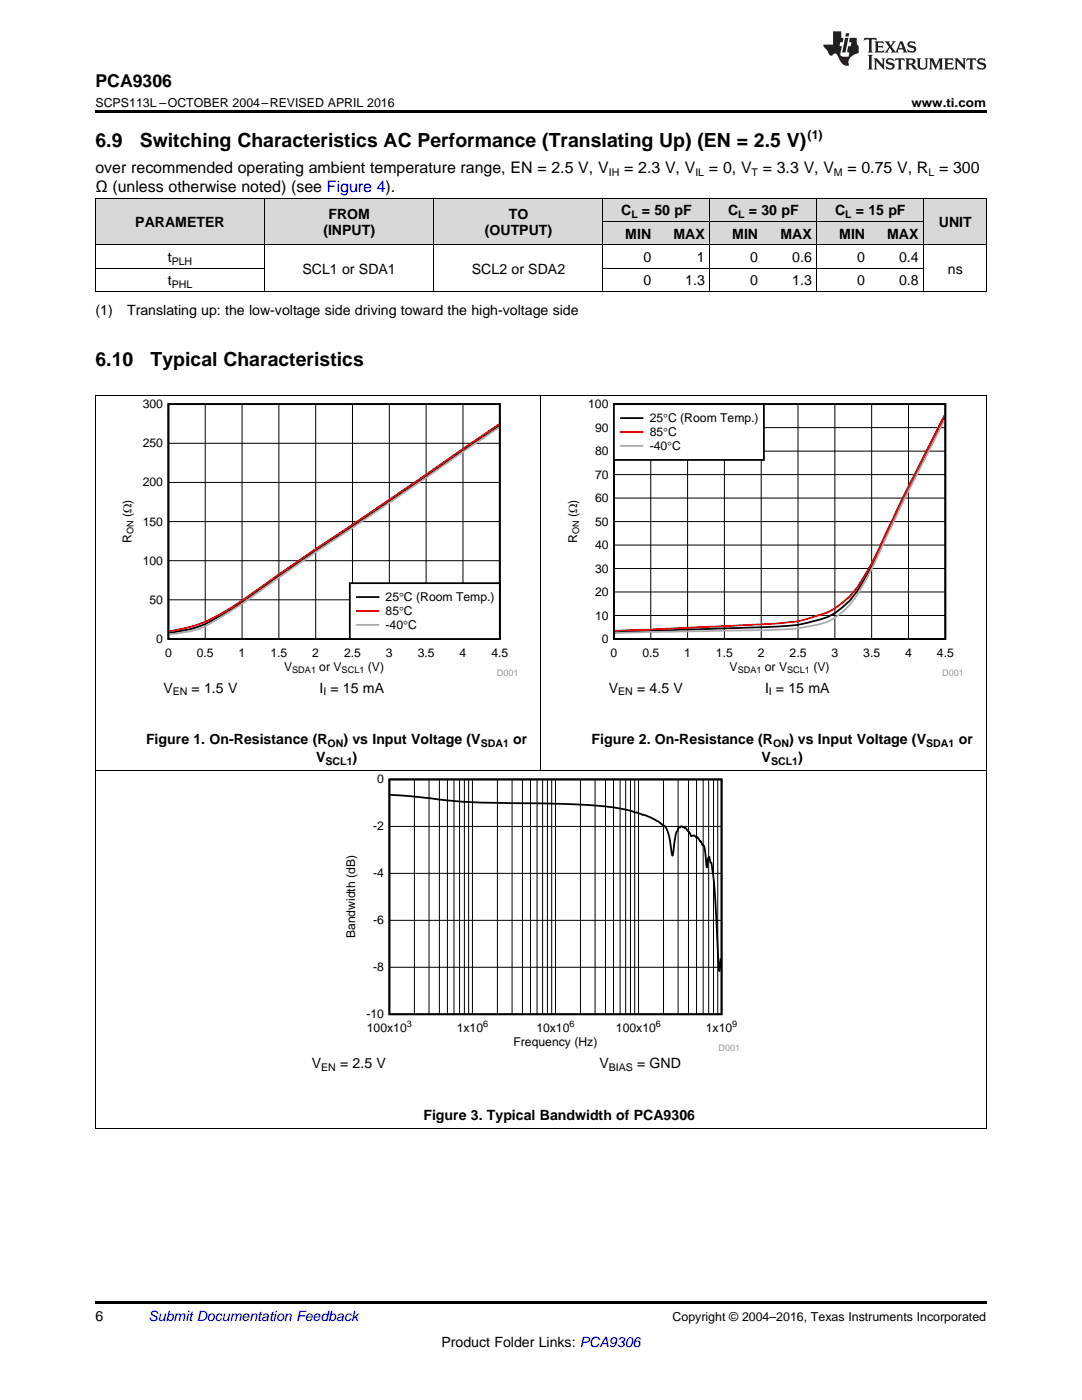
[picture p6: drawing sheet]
<svg xmlns="http://www.w3.org/2000/svg" width="216mm" height="279mm" viewBox="0 0 216 279" stroke-linecap="round" stroke-linejoin="round" font-family="sans-serif">
<g fill="#d8d8d8">
<path d="M19 39.6h33.8v9.3h-33.8z"/>
<path d="M52.8 39.6h33.8v9.3h-33.8z"/>
<path d="M86.6 39.6h33.8v9.3h-33.8z"/>
<path d="M184.4 39.6h12.4v9.3h-12.4z"/>
<path d="M120.4 44.2h10.7v4.7h-10.7z"/>
<path d="M131.1 44.2h10.6v4.7h-10.6z"/>
<path d="M141.7 44.2h10.7v4.7h-10.7z"/>
<path d="M152.4 44.2h10.7v4.7h-10.7z"/>
<path d="M163.1 44.2h10.6v4.7h-10.6z"/>
<path d="M173.7 44.2h10.7v4.7h-10.7z"/>
<path d="M120.4 39.6h10.7v4.6h-10.7z"/>
<path d="M131.1 39.6h10.6v4.6h-10.6z"/>
<path d="M141.7 39.6h10.7v4.6h-10.7z"/>
<path d="M152.4 39.6h10.7v4.6h-10.7z"/>
<path d="M163.1 39.6h10.6v4.6h-10.6z"/>
<path d="M173.7 39.6h10.7v4.6h-10.7z"/>
</g>
<path d="M19 259.7h177.8v.5h-177.8z" fill="#000"/>
<path d="M19.1 153.8v71.4M196.8 153.8v71.4M19 225.2h177.8" fill="none" stroke="#000" stroke-width=".2"/>
<path d="M68.5 154.6h78.9v55.3h-78.9z" fill-rule="evenodd" fill="#fff"/>
<path d="M77.7 155.6h66.3v46.8h-66.3zM77.9 158.6l4.6 .3 9.6 1.1 22.9 .5 5.5 .4 4.2 .6 1.6 .4 .4 .3h.5l2.4 .8 1.7 .9 1.3 .9 .4 .5 .4 1.1 .8 4.4 .6-3.9a1.24 1.24 0 0 1 .4-1.2l.3-.6 .2 .1 .2-.3h.2l.7 .3 .9 1.1 .2 .6 .2-.1a.62 .62 0 0 1 .9 .4l.2-.2 .5 .9 .2 .1 .3 .7h.2a15.8 15.8 0 0 1 .6 4.4l.3-1.6 .2-.5 .3 1.1h.2l.5 4.3 1 17.4 .3-2.5" fill="none" stroke="#000" stroke-width=".35"/>
<g fill="none" stroke="#000" stroke-width=".2">
<path d="M19.1 79v74.8M107.9 79v74.8M196.8 79v74.8M19 153.8h177.8M82.7 155.6v46.8M85.6 155.6v46.8M87.7 155.6v46.8M89.3 155.6v46.8M90.6 155.6v46.8M91.7 155.6v46.8M92.7 155.6v46.8M93.5 155.6v46.8"/>
<path d="M94.3 155.6v46.8M99.3 155.6v46.8M102.2 155.6v46.8M104.2 155.6v46.8M105.8 155.6v46.8M107.2 155.6v46.8M108.3 155.6v46.8M109.2 155.6v46.8M110.1 155.6v46.8M110.8 155.6v46.8M115.8 155.6v46.8M118.7 155.6v46.8"/>
<path d="M120.8 155.6v46.8M122.4 155.6v46.8M123.7 155.6v46.8M124.8 155.6v46.8M125.8 155.6v46.8M126.6 155.6v46.8M127.4 155.6v46.8M132.4 155.6v46.8M135.3 155.6v46.8M137.4 155.6v46.8M139 155.6v46.8M140.3 155.6v46.8"/>
<path d="M141.4 155.6v46.8M142.4 155.6v46.8M143.2 155.6v46.8M77.7 174.3h66.3M77.7 164.9h66.3M77.7 193h66.3M77.7 183.7h66.3"/>
</g>
<path d="M23.9 79.8h79.2v55.2h-79.2z" fill-rule="evenodd" fill="#fff"/>
<path d="M33.6 80.7h66.1v46.8h-66.1zM99.6 85l-21.9 15-14.7 9.9-14.7 10.3-2.9 1.9a22.4 22.4 0 0 1-11.6 4.1" fill="none" stroke="#000" stroke-width=".35"/>
<g fill="none" stroke="#000" stroke-width=".2">
<path d="M33.6 96.3h66.1M33.6 88.5h66.1M41 80.7v46.8M48.3 80.7v46.8M55.6 80.7v46.8M63 80.7v46.8M70.3 80.7v46.8M77.7 80.7v46.8M85 80.7v46.8M92.4 80.7v46.8M33.6 119.7h66.1M33.6 111.9h66.1"/>
<path d="M33.6 104.1h66.1"/>
</g>
<path d="M99.6 84.7l-21.9 15-14.7 9.9-14.7 10.3a32.7 32.7 0 0 1-13.2 5.9l-1.3 .1" fill="none" stroke="#f00" stroke-width=".35"/>
<path d="M99.6 85.3l-29.3 20-7.3 4.9-14.7 10.3-2.9 1.9a35.1 35.1 0 0 1-5.9 3.2l-1.5 .4-4.2 .6" fill="none" stroke="#aaa" stroke-width=".35"/>
<path d="M69.8 116.4h29.9v11.1h-29.9z" fill-rule="evenodd" fill="#fff"/>
<path d="M69.8 116.4h29.9v11.1h-29.9zM71.2 119.2h4.3" fill="none" stroke="#000" stroke-width=".35"/>
<path d="M71.2 121.9h4.3" fill="none" stroke="#f00" stroke-width=".35"/>
<path d="M71.2 124.7h4.3" fill="none" stroke="#aaa" stroke-width=".35"/>
<path d="M112.8 79.8h79.2v55.2h-79.2z" fill-rule="evenodd" fill="#fff"/>
<path d="M122.5 80.7h66.1v46.8h-66.1zM188.5 83.4l-1.3 2.5a615.5 615.5 0 0 0-13.3 27.1l-1.4 2.6a16 16 0 0 1-7.4 7.6 32.4 32.4 0 0 1-11.7 1.9l-30.7 1" fill="none" stroke="#000" stroke-width=".35"/>
<g fill="none" stroke="#000" stroke-width=".2">
<path d="M122.5 99.4h66.1M122.5 94.7h66.1M122.5 90h66.1M122.5 85.3h66.1M129.9 80.7v46.8M137.2 80.7v46.8M144.5 80.7v46.8M151.9 80.7v46.8M159.2 80.7v46.8M166.6 80.7v46.8M173.9 80.7v46.8M181.3 80.7v46.8"/>
<path d="M122.5 118.1h66.1M122.5 113.5h66.1M122.5 108.8h66.1M122.5 104.1h66.1M122.5 122.8h66.1"/>
</g>
<path d="M188.5 82.9l-1.3 2.5a683.8 683.8 0 0 0-13.3 27l-1.4 2.6a15.9 15.9 0 0 1-7.4 7.2l-1.5 .5a23.7 23.7 0 0 1-7.3 1.6l-13.2 .7-20.4 .9" fill="none" stroke="#f00" stroke-width=".35"/>
<path d="M188.5 83.8l-1.3 2.6a552.3 552.3 0 0 0-13.3 27.2l-1.4 2.7a15.9 15.9 0 0 1-7.4 7.8 35.9 35.9 0 0 1-11.7 1.6l-30.7 .6" fill="none" stroke="#aaa" stroke-width=".35"/>
<path d="M122.5 80.7h29.9v11.1h-29.9z" fill-rule="evenodd" fill="#fff"/>
<path d="M122.5 80.7h29.9v11.1h-29.9zM123.9 83.4h4.3" fill="none" stroke="#000" stroke-width=".35"/>
<path d="M123.9 86.2h4.3" fill="none" stroke="#f00" stroke-width=".35"/>
<path d="M123.9 89h4.3" fill="none" stroke="#aaa" stroke-width=".35"/>
<g fill="none" stroke="#000" stroke-width=".2">
<path d="M19 39.5h177.8M19.1 39.5v18.7M52.8 39.5v18.7M86.6 39.5v18.7M120.3 39.5v18.7M141.7 39.5v18.7M163 39.5v18.7M184.3 39.5v18.7M196.8 39.5v18.7M19 58.2h177.8M19 53.5h33.8M19 48.8h177.8"/>
<path d="M120.4 53.5h64M120.4 44.2h64M19 78.9h177.8"/>
</g>
<path d="M19 22h177.8v.5h-177.8zM19 58.2h.2zM86.5 58.2h.1zM120.3 58.2h.1zM131 58.2h.1zM141.6 58.2h.1zM152.3 58.2h.1zM162.9 58.2h.2zM173.6 58.2h.1zM184.3 58.2h.1zM196.7 58.2h.1z" fill="#000"/>
<g fill="#231f20">
<path d="M172.5 7.6l-.1 .5 .4-.2h.6v.1v2.1l-.2 .4h.9l-.2-.4v-2.1l.1-.1h.5l.5 .2-.2-.5zM174.5 8.3l.2 .3v1.5l-.2 .4h1.8l.2-.6a1.04 1.04 0 0 1-1.3 .2v-.7h.6l.3 .2v-.6l-.3 .2h-.6v-.6l.8-.1 .4 .3-.2-.5zM176.5 8.3l.9 1.1-.9 1.1h.8l-.2-.2 .4-.7 .5 .7-.2 .2h1.5l-.2-.2 .2-.4h.9l.1 .4-.2 .2h1l-.3-.3-.7-1.9h-.5l-.9 2-.8-1 .9-1h-.8l.1 .3-.4 .5-.3-.6 .1-.2zM179.7 8.6l.4 1h-.7zM181.3 8.4a.63 .63 0 0 0-.2 .7 .63 .63 0 0 0 .6 .4l.6 .2 .1 .2a.75 .75 0 0 1-.7 .4 .75 .75 0 0 1-.6-.5l.1 .7 .1-.1a1.11 1.11 0 0 0 1.5-.6 1.13 1.13 0 0 0-1.2-.8l-.1-.4a1.04 1.04 0 0 1 1.2 .2l-.2-.5-.2 .1-.4-.2zM173.2 10.9l.2 .4v2.2l-.2 .4h1l-.3-.4v-2.2l.3-.4zM174.3 11.6l.3 .4v1.5l-.3 .4h.8l-.2-.4v-1.3l1.5 1.7v-1.9l.2-.4h-.7l.2 .4v.9l-1.1-1.3zM177 11.8a.62 .62 0 0 0-.2 .7 .62 .62 0 0 0 .6 .4l.6 .1 .1 .3a.76 .76 0 0 1-.7 .3 .76 .76 0 0 1-.7-.4l.2 .7 .1-.1a1.11 1.11 0 0 0 1.5-.6 1.13 1.13 0 0 0-1.2-.8l-.1-.4a1.04 1.04 0 0 1 1.2 .2l-.2-.6-.2 .1-.5-.1zM178.7 11.6l-.2 .6a.61 .61 0 0 1 .8-.3v1.6l-.2 .4h.9l-.2-.4v-1.6a.63 .63 0 0 1 .7 .3l-.1-.6zM180.6 11.6l.3 .4v1.5l-.3 .4h1l-.2-.2-.1-.8 .6 .2a.76 .76 0 0 0 1.2 .7l-1-1a.58 .58 0 0 0 .6-.5 .58 .58 0 0 0-.5-.6zM181.4 11.9h.1a.45 .45 0 0 1 .5 .1 .45 .45 0 0 1 .1 .5l-.8 .2zM182.9 11.6l.2 .2a2.17 2.17 0 0 0 .3 1.9 .99 .99 0 0 0 1.6-.6v-1.1l.2-.4h-.7l.2 .2a1.92 1.92 0 0 1-.2 1.8 .6 .6 0 0 1-.9-.5v-1.1l.2-.4zM185.4 11.6l.2 .4v1.5l-.2 .4h.7l-.2-.4v-1.4l.8 1.8 .8-1.8v1.4l-.2 .4h.9l-.2-.4v-1.5l.2-.4h-.8l-.6 1.5-.6-1.5zM188.4 11.6l.2 .4v1.5l-.2 .4h1.8l.1-.6a1.04 1.04 0 0 1-1.2 .1v-.6h.5l.4 .2v-.6l-.4 .2h-.5v-.7h.8l.3 .3-.1-.6zM190.5 11.6l.2 .4v1.5l-.2 .4h.7l-.2-.4v-1.3l1.5 1.7v-1.9l.2-.4h-.7l.2 .4v.9l-1.1-1.3zM192.9 11.6l-.1 .6a.61 .61 0 0 1 .7-.3l.1 1.6-.3 .4h1l-.3-.4 .1-1.6a.63 .63 0 0 1 .7 .3l-.1-.6zM195.2 11.8a.62 .62 0 0 0-.2 .7 .62 .62 0 0 0 .6 .4l.6 .1 .1 .3a.76 .76 0 0 1-.7 .3 .76 .76 0 0 1-.6-.4l.1 .7 .1-.1a1.11 1.11 0 0 0 1.6-.6 1.13 1.13 0 0 0-1.3-.8l-.1-.4a1.04 1.04 0 0 1 1.2 .2l-.1-.6-.2 .1-.5-.1z"/>
<path d="M166.2 6.3v2.6h-1.9v.4l.8 .9a.91 .91 0 0 0 1 .8 .56 .56 0 0 1 .5-.3 .56 .56 0 0 1 .5 .3l.4 .8a1.53 1.53 0 0 0 1.9 1.2 1.54 1.54 0 0 1 1-2.1l.9-.3v-1.4a1.52 1.52 0 0 1-.4-1.6h-1.3l-.2 .8h.5l-.2 .8h-.5l-.1 1v.2l.4 .1-.2 .8a1.93 1.93 0 0 1-1.6-.3l.3-1.8h-.5l.2-.8h.4l.2-.8h-.4v-1.3zM168.6 7.6l-.6 2.9h.7l.6-2.9zM168.8 6.6l-.1 .7h.6l.2-.7z"/>
</g>
<g font-size="3.9">
<text x="19" y="29.3">6.9</text>
<text x="27.9" y="29.3">Switching Characteristics AC Performance (Translating Up) (EN = 2.5 V)</text>
<text x="19" y="73">6.10</text>
<text x="30.1" y="73">Typical Characteristics</text>
</g>
<text font-size="3.5" x="19" y="17.3">PCA9306</text>
<g font-size="3.2">
<text x="19" y="34.4">over recommended operating ambient temperature range, EN = 2.5 V, V</text>
<text x="124.5" y="34.4">= 2.3 V, V</text>
<text x="141.5" y="34.4">= 0, V = 3.3 V, V</text>
<text x="169.1" y="34.4">= 0.75 V, R = 300</text>
<text x="19" y="38.3">Ω (unless otherwise noted) (see Figure 4).</text>
</g>
<g font-size="2.8">
<text x="27" y="45.3">PARAMETER</text>
<text x="64.5" y="46.9">(INPUT)</text>
<text x="65.5" y="43.7">FROM</text>
<text x="96.7" y="46.9">(OUTPUT)</text>
<text x="101.5" y="43.7">TO</text>
<text x="124" y="43">C</text>
<text x="124.8" y="47.6">MIN</text>
<text x="128.1" y="43">= 50 pF</text>
<text x="134.4" y="47.6">MAX</text>
<text x="145.3" y="43">C</text>
<text x="146.1" y="47.6">MIN</text>
<text x="149.4" y="43">= 30 pF</text>
<text x="155.7" y="47.6">MAX</text>
<text x="166.7" y="43">C</text>
<text x="167.5" y="47.6">MIN</text>
<text x="170.8" y="43">= 15 pF</text>
<text x="177" y="47.6">MAX</text>
<text x="187.3" y="45.3">UNIT</text>
<text x="33.5" y="52.3">t</text>
<text x="128.4" y="52.3">0</text>
<text x="139.1" y="52.3">1</text>
<text x="149.7" y="52.3">0</text>
<text x="158.1" y="52.3">0.6</text>
<text x="171.1" y="52.3">0</text>
<text x="179.4" y="52.3">0.4</text>
<text x="33.5" y="56.9">t</text>
<text x="60.4" y="54.6">SCL1 or SDA1</text>
<text x="94.2" y="54.6">SCL2 or SDA2</text>
<text x="128.4" y="56.9">0</text>
<text x="136.7" y="56.9">1.3</text>
<text x="149.7" y="56.9">0</text>
<text x="158.1" y="56.9">1.3</text>
<text x="171.1" y="56.9">0</text>
<text x="179.4" y="56.9">0.8</text>
<text x="189.1" y="54.6">ns</text>
<text x="19" y="62.8">(1)</text>
<text x="25.4" y="62.8">Translating up: the low-voltage side driving toward the high-voltage side</text>
<text x="32.6" y="138.2">V</text>
<text x="38.2" y="138.2">= 1.5 V</text>
<text x="63.7" y="138.2">I = 15 mA</text>
<text x="121.5" y="138.2">V</text>
<text x="127.1" y="138.2">= 4.5 V</text>
<text x="152.6" y="138.2">I = 15 mA</text>
<text x="29.1" y="148.6">Figure 1. On-Resistance (R</text>
<text x="68.5" y="148.6">) vs Input Voltage (V</text>
<text x="102.4" y="148.6">or</text>
<text x="118" y="148.6">Figure 2. On-Resistance (R</text>
<text x="157.4" y="148.6">) vs Input Voltage (V</text>
<text x="191.3" y="148.6">or</text>
<text x="63.1" y="152.1">V</text>
<text x="70.4" y="152.1">)</text>
<text x="152" y="152.1">V</text>
<text x="159.3" y="152.1">)</text>
<text x="62.2" y="213.1">V</text>
<text x="67.9" y="213.1">= 2.5 V</text>
<text x="119.6" y="213.1">V</text>
<text x="127.1" y="213.1">= GND</text>
<text x="84.5" y="223.4">Figure 3. Typical Bandwidth of PCA9306</text>
<text x="19" y="263.6">6</text>
<text x="88.1" y="268.9">Product Folder Links: PCA9306</text>
</g>
<text font-size="2.8" fill="#0000c8" x="29.6" y="263.6">Submit Documentation Feedback</text>
<g font-size="2.5">
<text x="19" y="21.4">SCPS113L –OCTOBER 2004–REVISED APRIL 2016</text>
<text x="181.9" y="21.4">www.ti.com</text>
<text x="161.1" y="27.7">(1)</text>
<text x="134.2" y="263.6">Copyright © 2004–2016, Texas Instruments Incorporated</text>
</g>
<g font-size="2.4">
<text x="28.5" y="81.5">300</text>
<text x="117.4" y="81.5">100</text>
<text x="28.5" y="89.3">250</text>
<text x="118.7" y="86.1">90</text>
<text x="129.6" y="84.3">25qC (Room Temp.)</text>
<text x="129.6" y="87.1">85qC</text>
<text x="129.6" y="89.8">-40qC</text>
<text x="118.7" y="95.5">70</text>
<text x="118.7" y="90.8">80</text>
<text x="28.5" y="97.1">200</text>
<text x="118.7" y="100.2">60</text>
<text x="26.2" y="103.2" transform="rotate(-90 26.2 103.2)">(:)</text>
<text x="28.5" y="104.9">150</text>
<text x="115.1" y="103.2" transform="rotate(-90 115.1 103.2)">(:)</text>
<text x="118.7" y="104.9">50</text>
<text x="26.2" y="108.4" transform="rotate(-90 26.2 108.4)">R</text>
<text x="28.5" y="112.7">100</text>
<text x="115.1" y="108.4" transform="rotate(-90 115.1 108.4)">R</text>
<text x="118.7" y="109.6">40</text>
<text x="118.7" y="118.9">20</text>
<text x="118.7" y="114.3">30</text>
<text x="29.8" y="120.5">50</text>
<text x="76.9" y="120">25qC (Room Temp.)</text>
<text x="76.9" y="122.8">85qC</text>
<text x="76.9" y="125.6">-40qC</text>
<text x="118.7" y="123.6">10</text>
<text x="31.2" y="128.3">0</text>
<text x="32.9" y="131.1">0</text>
<text x="39.3" y="131.1">0.5</text>
<text x="47.6" y="131.1">1</text>
<text x="54" y="131.1">1.5</text>
<text x="62.3" y="131.1">2</text>
<text x="68.7" y="131.1">2.5</text>
<text x="77" y="131.1">3</text>
<text x="83.3" y="131.1">3.5</text>
<text x="91.7" y="131.1">4</text>
<text x="98" y="131.1">4.5</text>
<text x="120.1" y="128.3">0</text>
<text x="121.8" y="131.1">0</text>
<text x="128.2" y="131.1">0.5</text>
<text x="136.5" y="131.1">1</text>
<text x="142.9" y="131.1">1.5</text>
<text x="151.2" y="131.1">2</text>
<text x="157.6" y="131.1">2.5</text>
<text x="165.9" y="131.1">3</text>
<text x="172.2" y="131.1">3.5</text>
<text x="180.6" y="131.1">4</text>
<text x="186.9" y="131.1">4.5</text>
<text x="56.7" y="133.9">V</text>
<text x="63.7" y="133.9">or V</text>
<text x="73.4" y="133.9">(V)</text>
<text x="145.6" y="133.9">V</text>
<text x="152.6" y="133.9">or V</text>
<text x="162.3" y="133.9">(V)</text>
<text x="75.3" y="156.4">0</text>
<text x="74.5" y="165.7">-2</text>
<text x="74.5" y="175.1">-4</text>
<text x="74.5" y="184.5">-6</text>
<text x="70.9" y="187.3" transform="rotate(-90 70.9 187.3)">Bandwidth (dB)</text>
<text x="74.5" y="193.8">-8</text>
<text x="73.1" y="203.2">-10</text>
<text x="73.2" y="206">100x10</text>
<text x="91.1" y="206">1x10</text>
<text x="102.5" y="208.8">Frequency (Hz)</text>
<text x="107" y="206">10x10</text>
<text x="122.9" y="206">100x10</text>
<text x="140.8" y="206">1x10</text>
</g>
<g font-size="2.1">
<text x="121.5" y="35.1">IH</text>
<text x="138.8" y="35.1">IL</text>
<text x="150" y="35.1">T</text>
<text x="166.4" y="35.1">M</text>
<text x="185.3" y="35.1">L</text>
<text x="126" y="43.5">L</text>
<text x="147.3" y="43.5">L</text>
<text x="168.7" y="43.5">L</text>
<text x="34.3" y="52.8">PLH</text>
<text x="34.3" y="57.5">PHL</text>
<text x="34.5" y="138.8">EN</text>
<text x="64.5" y="138.8">I</text>
<text x="123.4" y="138.8">EN</text>
<text x="153.4" y="138.8">I</text>
<text x="65.4" y="149.1">ON</text>
<text x="95.9" y="149.1">SDA1</text>
<text x="154.3" y="149.1">ON</text>
<text x="184.8" y="149.1">SDA1</text>
<text x="64.9" y="152.6">SCL1</text>
<text x="153.8" y="152.6">SCL1</text>
<text x="64.1" y="213.7">EN</text>
<text x="121.5" y="213.7">BIAS</text>
</g>
<g font-size="1.8">
<text x="26.7" y="106.7" transform="rotate(-90 26.7 106.7)">ON</text>
<text x="115.6" y="106.7" transform="rotate(-90 115.6 106.7)">ON</text>
<text x="58.3" y="134.3">SDA1</text>
<text x="68.2" y="134.3">SCL1</text>
<text x="147.2" y="134.3">SDA1</text>
<text x="157.1" y="134.3">SCL1</text>
<text x="81.2" y="205">3</text>
<text x="96.4" y="205">6</text>
<text x="113.6" y="205">6</text>
<text x="130.9" y="205">6</text>
<text x="146.1" y="205">9</text>
</g>
<g font-size="1.8" fill="#999">
<text x="99.1" y="134.9">D001</text>
<text x="188" y="134.9">D001</text>
<text x="143.4" y="209.8">D001</text>
</g>
</svg>
